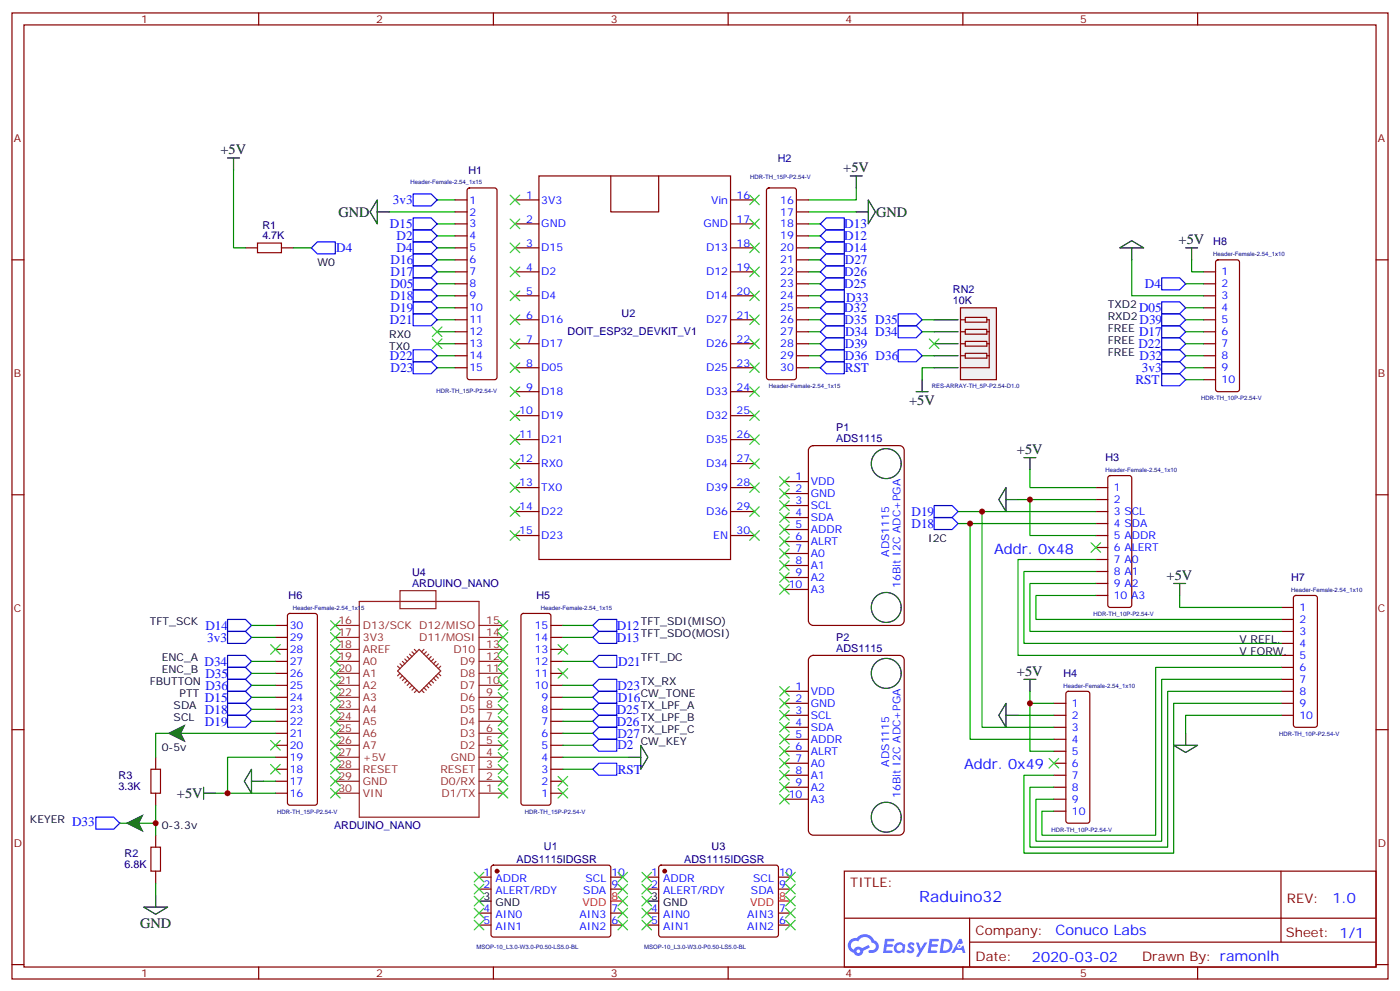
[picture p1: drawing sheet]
<svg xmlns="http://www.w3.org/2000/svg" width="412mm" height="292mm" viewBox="0 0 412 292" stroke-linecap="round" stroke-linejoin="round" font-family="sans-serif">
<g fill="none" stroke="#870000" stroke-width=".35">
<path d="M3.5 3.8h405.4v284.3h-405.4zM7.1 7.3h398.2v277.3h-398.2zM76.2 3.8v3.5M145.3 3.8v3.5M214.5 3.8v3.5M283.6 3.8v3.5M352.8 3.8v3.5M3.5 76.5h3.6M405.3 76.5h3.6M3.5 145.6h3.6M405.3 145.6h3.6M3.5 214.8h3.6"/>
<path d="M405.3 214.8h3.6M248.7 256.4h156.6v28.2h-156.6zM377.3 256.4v20.9M248.7 270.2h156.5M285.6 277.3h119.6M285.6 270.2v14.2M3.5 283.9h3.6M76.2 284.6v3.5M145.3 284.6v3.5M214.5 284.6v3.5M283.6 284.6v3.5M352.8 284.6v3.5"/>
<path d="M405.3 283.9h3.6"/>
</g>
<g fill="#5487ff">
<path d="M267.7 277.6a1.22 1.22 0 0 1 1.7 .2l-.4 .6a.47 .47 0 0 0-.3-.4 .47 .47 0 0 0-.5 .2l.1 .2a1.14 1.14 0 0 1 .8 1.8 1.14 1.14 0 0 1-1.9 0l-.2-.2 .5-.6 .7 .5a.29 .29 0 0 0 .3-.3 .29 .29 0 0 0-.2-.3 1.04 1.04 0 0 1-.6-1.7z"/>
<path d="M260.7 276.3h2.4l.3 .2-.2 .5-1.8 .1-.1 .8h1.5l.3 .4-.3 .4h-1.6l-.2 1.1h1.7l.2 .3-.2 .3-2.6 .1z"/>
<path d="M273.8 276.3h2.4l.3 .2-.1 .5-1.8 .1-.2 .8h1.6l.3 .4-.4 .4h-1.6l-.1 1.1h1.7l.2 .3-.2 .3-2.6 .1z"/>
<path d="M282.6 276.3h.7l.3 1.3-.6 .3a.69 .69 0 0 0-1 .3 .69 .69 0 0 0 .4 .9 .69 .69 0 0 0 .9-.6l.5-.2 .6 2.2h-.8l-.2-.9h-1.8l-.5 .9h-.8z"/>
<path d="M269.8 277.4h.8l.6 1.8 1.1-1.8h.9l-2.6 4.2h-.8l.9-1.5z"/>
<path d="M277.4 276.3l-.6 4.2h1.3a2.11 2.11 0 0 0 2.5-2.1 2.11 2.11 0 0 0-2.5-2.1zM278.1 277.1a1.39 1.39 0 0 1 1.7 1.4 1.39 1.39 0 0 1-1.8 1.3h-.3z"/>
<path d="M263.7 277.9a1.54 1.54 0 0 0-.1 2.2 1.54 1.54 0 0 0 2.2 .1l.6 .3 .3-2.3-.2-.3h-.4a1.49 1.49 0 0 0-2.4 0zM264 278.9a.94 .94 0 0 1 1.8 0 .94 .94 0 0 1-1.8 0z"/>
<path d="M250.4 276.7a2.18 2.18 0 0 0 1.1 3.7 1.44 1.44 0 0 0 1.6 .9 1.44 1.44 0 0 0 1.2-1.4l2-1.1-.5-.7-1.9 1a1.47 1.47 0 0 0-2.4 .4 1.39 1.39 0 0 1-.7-1.9 1.39 1.39 0 0 1 2-.5 2.12 2.12 0 0 1 2.2-1.3 2.12 2.12 0 0 1 1.9 1.7 1.14 1.14 0 0 1 1.1 1.4 1.14 1.14 0 0 1-1.7 .7 .43 .43 0 0 0-.5 .4 .43 .43 0 0 0 .4 .5 1.98 1.98 0 0 0 2.5-1.2 1.98 1.98 0 0 0-1.2-2.6 3.1 3.1 0 0 0-5.3-.6l-.9 .1zM252.3 280a.55 .55 0 0 1 1.1 0 .55 .55 0 0 1-1.1 0z"/>
<circle cx="282.6" cy="278.4" r=".26"/>
</g>
<g fill="none" stroke="#870000" stroke-width=".35">
<path d="M134.1 58.8h3.5M137.8 55.5l.5-.2h7.4l.5 .2 .2 .5v55.1l-.2 .5-.5 .2h-7.4l-.5-.3-.2-.4v-55.1zM151.7 58.8h7M158.7 51.8h56.5v112.9h-56.5zM179.9 51.8v10.6h14.1v-10.6M215.2 58.8h7M226 55.5l.5-.2h7.4l.5 .2 .2 .5v55.1l-.2 .5-.5 .2h-7.4l-.5-.3-.2-.4v-55.1zM234.6 58.8h3.5M134.1 65.9h3.5M134.1 73h3.5M134.1 76.5h3.5M134.1 69.4h3.5"/>
<path d="M134.1 62.4h3.5M151.7 65.9h7M151.7 73h7M215.2 65.9h7M215.2 73h7M234.6 65.9h3.5M234.6 73h3.5M234.6 76.5h3.5M234.6 69.4h3.5M234.6 62.4h3.5M134.1 80h3.5M134.1 87.1h3.5"/>
<path d="M134.1 94.1h3.5M134.1 97.6h3.5M134.1 90.6h3.5M134.1 83.5h3.5M151.7 80h7M151.7 87.1h7M151.7 94.1h7M215.2 80h7M215.2 87.1h7M215.2 94.1h7M234.6 80h3.5M234.6 87.1h3.5"/>
<path d="M234.6 94.1h3.5M234.6 97.6h3.5M234.6 90.6h3.5M234.6 83.5h3.5M134.1 101.2h3.5M134.1 108.2h3.5M134.1 104.7h3.5M151.7 101.2h7M151.7 108.2h7M151.7 115.3h7M215.2 101.2h7M215.2 108.2h7"/>
<path d="M215.2 115.3h7M234.6 101.2h3.5M234.6 108.2h3.5M234.6 104.7h3.5M151.7 122.3h7M151.7 129.4h7M151.7 136.5h7M215.2 122.3h7M215.2 129.4h7M215.2 136.5h7M151.7 143.5h7M151.7 150.6h7"/>
<path d="M151.7 157.6h7M215.2 143.5h7M215.2 150.6h7M215.2 157.6h7"/>
</g>
<g fill="none" stroke="#3c3" stroke-width=".35">
<path d="M150.3 57.4l2.8 2.9M153.1 57.4l-2.8 2.9M220.8 57.4l2.9 2.9M223.7 57.4l-2.9 2.9M150.3 64.5l2.8 2.8M150.3 71.5l2.8 2.9M150.3 78.6l2.8 2.8M153.1 64.5l-2.8 2.8M153.1 71.5l-2.8 2.9M153.1 78.6l-2.8 2.8M220.8 78.6l2.9 2.8M220.8 71.5l2.9 2.9"/>
<path d="M220.8 64.5l2.9 2.8M223.7 64.5l-2.9 2.8M223.7 71.5l-2.9 2.9M223.7 78.6l-2.9 2.8M150.3 85.7l2.8 2.8M150.3 92.7l2.8 2.8M150.3 99.8l2.8 2.8M153.1 85.7l-2.8 2.8M153.1 92.7l-2.8 2.8M153.1 99.8l-2.8 2.8M220.8 99.8l2.9 2.8M220.8 92.7l2.9 2.8"/>
<path d="M220.8 85.7l2.9 2.8M223.7 85.7l-2.9 2.8M223.7 99.8l-2.9 2.8M223.7 92.7l-2.9 2.8M150.3 106.8l2.8 2.8M150.3 113.9l2.8 2.8M153.1 106.8l-2.8 2.8M153.1 113.9l-2.8 2.8M220.8 113.9l2.9 2.8M220.8 106.8l2.9 2.8M223.7 113.9l-2.9 2.8M223.7 106.8l-2.9 2.8"/>
<path d="M150.3 120.9l2.8 2.9M150.3 128l2.8 2.8M150.3 135l2.8 2.9M153.1 120.9l-2.8 2.9M153.1 128l-2.8 2.8M153.1 135l-2.8 2.9M220.8 135l2.9 2.9M220.8 128l2.9 2.8M220.8 120.9l2.9 2.9M223.7 135l-2.9 2.9M223.7 128l-2.9 2.8M223.7 120.9l-2.9 2.9"/>
<path d="M150.3 149.2l2.8 2.8M150.3 156.2l2.8 2.8M150.3 142.1l2.8 2.8M153.1 149.2l-2.8 2.8M153.1 156.2l-2.8 2.8M153.1 142.1l-2.8 2.8M220.8 149.2l2.9 2.8M220.8 142.1l2.9 2.8M223.7 149.2l-2.9 2.8M223.7 142.1l-2.9 2.8"/>
</g>
<g fill="none" stroke="#008700" stroke-width=".35">
<path d="M128.8 58.8h5.3M252.2 55.3v3.5h-14.1M114.7 62.4h19.4M128.8 73h5.3M128.8 69.4h5.3M128.8 65.9h5.3M128.8 76.5h5.3M238.1 73h3.6M238.1 69.4h3.6M238.1 65.9h3.6M238.1 76.5h3.6M238.1 62.4h14.1"/>
<path d="M128.8 97.6h5.3M128.8 94.1h5.3M128.8 80h5.3M128.8 83.5h5.3M128.8 87.1h5.3M128.8 90.6h5.3M238.1 97.6h3.6M238.1 94.1h3.6M238.1 80h3.6M238.1 83.5h3.6M238.1 87.1h3.6M238.1 90.6h3.6"/>
<path d="M128.8 101.2h5.3M128.8 104.7h5.3M128.8 108.2h5.3M238.1 101.2h3.6M238.1 104.7h3.6M238.1 108.2h3.6"/>
</g>
<g fill="none" stroke="#00f" stroke-width=".35">
<path d="M121.7 57.1h5.3l1.8 1.7-1.8 1.8h-5.3zM121.7 71.2h5.3l1.8 1.8-1.8 1.7h-5.3zM121.7 67.7h5.3l1.8 1.7-1.8 1.8h-5.3zM121.7 64.1h5.3l1.8 1.8-1.8 1.8h-5.3zM121.7 74.7h5.3l1.8 1.8-1.8 1.7h-5.3zM121.7 78.2h5.3l1.8 1.8-1.8 1.8h-5.3zM241.7 69.4l1.7-1.7h5.3v3.5h-5.3zM241.7 65.9l1.7-1.8h5.3v3.6h-5.3zM241.7 73l1.7-1.8h5.3v3.5h-5.3zM243.4 74.7h5.3v3.5h-5.3l-1.7-1.7zM121.7 92.4h5.3l1.8 1.7-1.8 1.8h-5.3zM121.7 85.3h5.3l1.8 1.8-1.8 1.7h-5.3z"/>
<path d="M121.7 88.8h5.3l1.8 1.8-1.8 1.8h-5.3zM121.7 81.8h5.3l1.8 1.7-1.8 1.8h-5.3zM241.7 80l1.7-1.8h5.3v3.6h-5.3zM241.7 90.6l1.7-1.8h5.3v3.6h-5.3zM241.7 94.1l1.7-1.7h5.3v3.5h-5.3zM241.7 97.6l1.7-1.7h5.3v3.5h-5.3zM241.7 83.5l1.7-1.7h5.3v3.5h-5.3zM243.4 85.3h5.3v3.5h-5.3l-1.7-1.7zM243.4 99.4h5.3v3.5h-5.3l-1.7-1.7zM121.7 102.9h5.3l1.8 1.8-1.8 1.8h-5.3zM121.7 106.5h5.3l1.8 1.7-1.8 1.8h-5.3zM241.7 104.7l1.7-1.8h5.3v3.6h-5.3z"/>
<path d="M243.4 106.5h5.3v3.5h-5.3l-1.7-1.8z"/>
</g>
<path d="M250.5 51.8h3.5M252.2 51.8v3.5M255.8 58.8l2.1 3.6-2.1 3.5zM252.2 62.4h3.6" fill="none" stroke="#000" stroke-width=".35"/>
<path d="M282.9 90.6h10.6v21.2h-10.6z" fill="#f0f0f0" stroke="#870000" stroke-width=".35"/>
<g fill="none" stroke="#000" stroke-width=".35">
<path d="M67 46.5h3.6M68.8 46.5v3.5M111.1 58.8v7.1l-2.1-3.5zM111.1 62.4h3.6M329.8 73l3.6-2.2 3.5 2.2zM333.4 73v3.5M349.2 73h3.6M351 73v3.5M275.2 97.6h7M275.2 94.1h7M269.9 115.3h3.5M271.6 111.8v3.5"/>
<path d="M275.2 108.2h7M275.2 104.7h7M275.2 101.2h7M301.6 134.7h3.6M303.4 134.7v3.5M296.3 143.5v7.1l-2.1-3.6zM296.3 147h3.6M345.7 171.7h3.5M347.5 171.7v3.6M301.6 200h3.6M303.4 200v3.5M188.7 219.4l2.2 3.5-2.2 3.5z"/>
<path d="M296.3 207v7.1l-2.1-3.6zM296.3 210.5h3.6M345.7 219.4h7.1l-3.6 2.1zM349.2 215.8v3.6M60 233.5h3.5M60 231.7v3.5M74.1 226.4v7.1l-2.1-3.6zM74.1 229.9h3.5M185.2 222.9h3.5M42.3 267h7.1l-3.5 2.1zM45.9 263.5v3.5M141.1 265.2h3.5"/>
<path d="M190.5 265.2h3.5"/>
</g>
<g fill="none" stroke="#870000" stroke-width=".35">
<path d="M72.3 73h3.5M82.9 73h3.5M358.3 76.7l.5-.2h5.6l.5 .2 .2 .5v37.4l-.2 .5-.5 .2h-5.6l-.5-.2-.2-.5v-37.4zM282.9 97.6h1.4M282.9 94.1h1.4M284.3 96.9h6.4v1.5h-6.4zM284.3 93.4h6.4v1.4h-6.4zM290.7 97.6h.7M290.7 94.1h.7v14.1h-8.5M354.5 97.6h3.6M354.5 94.1h3.6M354.5 80h3.6"/>
<path d="M354.5 83.5h3.6M354.5 87.1h3.6M354.5 90.6h3.6M282.9 104.7h1.4M282.9 101.2h1.4M284.3 104h6.4v1.4h-6.4zM284.3 100.5h6.4v1.4h-6.4zM290.7 104.7h.7M290.7 101.2h.7M354.5 104.7h3.6M354.5 101.2h3.6M354.5 108.2h3.6"/>
<path d="M354.5 111.8h3.6M322.8 143.5h3.5M322.8 147h3.5M322.8 150.6h3.5M322.8 154.1h3.5M322.8 157.6h3.5M326.6 140.2l.4-.2h5.7l.5 .2 .2 .5v37.4l-.3 .5-.4 .2h-5.7l-.5-.2-.2-.5v-37.4zM322.8 161.1h3.5M322.8 164.7h3.5M322.8 168.2h3.5M322.8 171.7h3.5M322.8 175.3h3.5"/>
<path d="M377.5 178.8h3.5M381.2 175.5l.5-.2h5.6l.5 .2 .3 .5v37.4l-.3 .5-.5 .2h-5.6l-.5-.3-.2-.4v-37.4zM81.1 184.1h3.6M81.1 187.6h3.6M81.1 191.1h3.6M81.1 194.7h3.6M81.1 198.2h3.6M84.9 180.8l.5-.2h7.4l.5 .2 .2 .5v55l-.2 .5-.5 .2h-7.4l-.5-.2-.2-.5v-55zM153.7 180.8l.5-.2h7.4l.5 .2 .2 .5v55l-.3 .5-.4 .2h-7.4l-.5-.2-.2-.5v-55zM162.3 184.1h3.5M162.3 187.6h3.5M162.3 191.1h3.5"/>
<path d="M162.3 194.7h3.5M162.3 198.2h3.5M377.5 182.3h3.5M377.5 185.8h3.5M377.5 189.4h3.5M377.5 192.9h3.5M377.5 196.4h3.5M377.5 200h3.5M81.1 201.7h3.6M81.1 205.2h3.6M81.1 208.8h3.6M81.1 212.3h3.6"/>
<path d="M81.1 215.8h3.6M81.1 219.4h3.6M162.3 201.7h3.5M162.3 205.2h3.5M162.3 208.8h3.5M162.3 212.3h3.5M162.3 215.8h3.5M162.3 219.4h3.5M310.4 207h3.6M310.4 210.5h3.6M310.4 214.1h3.6M310.4 217.6h3.6"/>
<path d="M314.2 203.7l.5-.2h5.6l.5 .2 .2 .5v37.4l-.2 .5-.5 .2h-5.6l-.5-.2-.2-.5v-37.4zM377.5 207h3.5M377.5 210.5h3.5M377.5 203.5h3.5M45.9 222.9v3.5M45.9 233.5v3.5M81.1 222.9h3.6M81.1 226.4h3.6M81.1 229.9h3.6M81.1 233.5h3.6M162.3 222.9h3.5M162.3 226.4h3.5"/>
<path d="M162.3 229.9h3.5M162.3 233.5h3.5M310.4 221.1h3.6M310.4 224.6h3.6M310.4 228.2h3.6M310.4 231.7h3.6M310.4 235.2h3.6M310.4 238.8h3.6M45.9 245.8v3.5M45.9 256.4v3.5M141.1 258.2h3.5M144.9 254.8l.4-.2 34.2 .1 .4 .6v20.1l-.7 .4-34.1-.1-.5-.6v-19.8z"/>
<path d="M179.9 258.2h3.5M190.5 258.2h3.5M194.3 254.8l.4-.2 34.2 .1 .4 .6-.1 20.1-.6 .4-34.1-.1-.5-.6v-19.8zM229.3 258.2h3.5M141.1 261.7h3.5M141.1 268.7h3.5M141.1 272.3h3.5M179.9 261.7h3.5M179.9 268.7h3.5M179.9 272.3h3.5M190.5 261.7h3.5M190.5 268.7h3.5"/>
<path d="M190.5 272.3h3.5M229.3 261.7h3.5M229.3 268.7h3.5M229.3 272.3h3.5"/>
</g>
<path d="M75.8 71.5h7.1v2.9h-7.1zM44.4 226.4h2.9v7.1h-2.9zM44.4 249.3h2.9v7.1h-2.9z" fill="none" stroke="#a10000" stroke-width=".35"/>
<g fill="none" stroke="#008700" stroke-width=".35">
<path d="M68.8 50v23h3.5M86.4 73h5.3M351 76.5v3.5h3.5M271.6 97.6h3.6M271.6 94.1h3.6M271.6 104.7h3.6M275.2 108.2h-3.6v3.6M303.4 138.2v5.3h19.4M282.2 150.6h40.6M282.2 154.1h40.6M285.8 154.1v63.5h24.6M289.3 150.6v63.5h21.1"/>
<path d="M299.9 147h22.9M303.4 147v10.6h19.4M322.8 175.3h-17.6v7h72.3M322.8 171.7h-19.4v14.1h74.1M322.8 168.2h-21.2v21.2h75.9M322.8 164.7h-22.9v28.2h77.6M347.5 175.3v3.5h30M74.1 187.6h7M74.1 194.7h7M74.1 184.1h7M74.1 198.2h7M165.8 187.6h8.8"/>
<path d="M165.8 194.7h8.8M165.8 184.1h8.8M377.5 196.4h-37.1v49.4h-33.5v-7h3.5M377.5 200h-35.3v47.6h-37v-12.4h5.2M74.1 205.2h7M74.1 201.7h7M74.1 212.3h7M74.1 208.8h7M165.8 205.2h8.8M165.8 219.4h8.8M165.8 201.7h8.8M165.8 215.8h8.8"/>
<path d="M165.8 212.3h8.8M165.8 208.8h8.8M299.9 210.5h10.5M303.4 203.5v3.5h7M303.4 207v14.1h7M377.5 203.5h-33.5v45.8h-40.6v-17.6h7M377.5 207h-31.8v44.1h-44.1v-22.9h8.8M377.5 210.5h-28.3v5.3M45.9 237v8.8M63.5 233.5h17.6M77.6 229.9h3.5M165.8 222.9h19.4"/>
<path d="M165.8 226.4h8.8M35.3 242.3h10.6M45.9 259.9v3.6"/>
</g>
<g fill="none" stroke="#00f" stroke-width=".35">
<path d="M91.7 73l1.8-1.8h5.3v3.5h-5.3zM264.6 92.4h5.3l1.7 1.7-1.7 1.8h-5.3zM264.6 95.9h5.3l1.7 1.7-1.7 1.8h-5.3zM342.2 95.9h5.3l1.7 1.7-1.7 1.8h-5.3zM342.2 99.4h5.3l1.7 1.8-1.7 1.7h-5.3zM342.2 88.8h5.3l1.7 1.8-1.7 1.8h-5.3zM342.2 92.4h5.3l1.7 1.7-1.7 1.8h-5.3zM264.6 102.9h5.3l1.7 1.8-1.7 1.8h-5.3zM342.2 102.9h5.3l1.7 1.8-1.7 1.8h-5.3zM342.2 110h5.3l1.7 1.8-1.7 1.7h-5.3zM342.2 106.5h5.3l1.7 1.7-1.7 1.8h-5.3zM275.2 148.8h5.3l1.7 1.8-1.7 1.7h-5.3z"/>
<path d="M275.2 152.3h5.3l1.7 1.8-1.7 1.8h-5.3zM67 185.8h5.3l1.8 1.8-1.8 1.8h-5.3zM67 182.3h5.3l1.8 1.8-1.8 1.7h-5.3zM67 196.4h5.3l1.8 1.8-1.8 1.8h-5.3zM67 192.9h5.3l1.8 1.8-1.8 1.7h-5.3zM67 200h5.3l1.8 1.7-1.8 1.8h-5.3zM174.6 194.7l1.8-1.8h5.3v3.5h-5.3zM174.6 187.6l1.8-1.8h5.3v3.6h-5.3zM174.6 184.1l1.8-1.8h5.3v3.5h-5.3zM176.4 200h5.3v3.5h-5.3l-1.8-1.8zM67 203.5h5.3l1.8 1.7-1.8 1.8h-5.3zM67 207h5.3l1.8 1.8-1.8 1.7h-5.3z"/>
<path d="M67 210.5h5.3l1.8 1.8-1.8 1.8h-5.3zM174.6 219.4l1.8-1.8h5.3v3.5h-5.3zM174.6 212.3l1.8-1.8h5.3v3.6h-5.3zM174.6 208.8l1.8-1.8h5.3v3.5h-5.3zM176.4 203.5h5.3v3.5h-5.3l-1.8-1.8zM176.4 214.1h5.3v3.5h-5.3l-1.8-1.8zM174.6 226.4l1.8-1.8h5.3v3.6h-5.3zM28.2 240.5h5.3l1.8 1.8-1.8 1.8h-5.3z"/>
</g>
<g fill="#870000" stroke="#870000" stroke-width=".35">
<circle cx="146.4" cy="256.4" r=".53"/>
<circle cx="195.8" cy="256.4" r=".53"/>
</g>
<path d="M179.9 265.2h3.5M229.3 265.2h3.5" fill="none" stroke="#f00" stroke-width=".35"/>
<g fill="none" stroke="#3c3" stroke-width=".35">
<path d="M127.4 96.2l2.8 2.9M127.4 99.8l2.8 2.8M130.2 96.2l-2.8 2.9M130.2 99.8l-2.8 2.8M273.8 99.8l2.8 2.8M276.6 99.8l-2.8 2.8M220.8 156.2l2.9 2.8M223.7 156.2l-2.9 2.8M321.4 159.7l2.8 2.9M324.2 159.7l-2.8 2.9M79.7 189.7l2.8 2.8M82.5 189.7l-2.8 2.8"/>
<path d="M97.4 182.7l2.8 2.8M97.4 186.2l2.8 2.8M97.4 189.7l2.8 2.8M97.4 193.3l2.8 2.8M97.4 196.8l2.8 2.8M100.2 182.7l-2.8 2.8M100.2 186.2l-2.8 2.8M100.2 189.7l-2.8 2.8M100.2 193.3l-2.8 2.8M100.2 196.8l-2.8 2.8M146.8 196.8l2.8 2.8M146.8 193.3l2.8 2.8"/>
<path d="M146.8 189.7l2.8 2.8M146.8 186.2l2.8 2.8M146.8 182.7l2.8 2.8M149.6 182.7l-2.8 2.8M149.6 196.8l-2.8 2.8M149.6 193.3l-2.8 2.8M149.6 189.7l-2.8 2.8M149.6 186.2l-2.8 2.8M164.4 196.8l2.8 2.8M164.4 189.7l2.8 2.8M167.2 196.8l-2.8 2.8M167.2 189.7l-2.8 2.8"/>
<path d="M79.7 217.9l2.8 2.9M82.5 217.9l-2.8 2.9M97.4 200.3l2.8 2.8M97.4 203.8l2.8 2.9M97.4 207.4l2.8 2.8M97.4 210.9l2.8 2.8M97.4 214.4l2.8 2.8M97.4 217.9l2.8 2.9M100.2 200.3l-2.8 2.8M100.2 203.8l-2.8 2.9M100.2 207.4l-2.8 2.8M100.2 210.9l-2.8 2.8"/>
<path d="M100.2 214.4l-2.8 2.8M100.2 217.9l-2.8 2.9M146.8 217.9l2.8 2.9M146.8 214.4l2.8 2.8M146.8 210.9l2.8 2.8M146.8 207.4l2.8 2.8M146.8 203.8l2.8 2.9M146.8 200.3l2.8 2.8M149.6 217.9l-2.8 2.9M149.6 214.4l-2.8 2.8M149.6 210.9l-2.8 2.8M149.6 207.4l-2.8 2.8"/>
<path d="M149.6 203.8l-2.8 2.9M149.6 200.3l-2.8 2.8M79.7 225l2.8 2.8M82.5 225l-2.8 2.8M97.4 221.5l2.8 2.8M97.4 225l2.8 2.8M97.4 228.5l2.8 2.9M97.4 232.1l2.8 2.8M100.2 221.5l-2.8 2.8M100.2 225l-2.8 2.8M100.2 228.5l-2.8 2.9M100.2 232.1l-2.8 2.8"/>
<path d="M146.8 232.1l2.8 2.8M146.8 228.5l2.8 2.9M146.8 225l2.8 2.8M146.8 221.5l2.8 2.8M149.6 232.1l-2.8 2.8M149.6 228.5l-2.8 2.9M149.6 225l-2.8 2.8M149.6 221.5l-2.8 2.8M164.4 232.1l2.8 2.8M164.4 228.5l2.8 2.9M167.2 232.1l-2.8 2.8M167.2 228.5l-2.8 2.9"/>
<path d="M309 223.2l2.9 2.9M311.9 223.2l-2.9 2.9M139.7 256.8l2.8 2.8M142.5 256.8l-2.8 2.8M182 256.8l2.9 2.8M184.9 256.8l-2.9 2.8M189.1 256.8l2.8 2.8M191.9 256.8l-2.8 2.8M231.4 256.8l2.8 2.8M234.2 256.8l-2.8 2.8M139.7 260.3l2.8 2.8M139.7 263.8l2.8 2.8"/>
<path d="M139.7 267.3l2.8 2.9M139.7 270.9l2.8 2.8M142.5 260.3l-2.8 2.8M142.5 263.8l-2.8 2.8M142.5 267.3l-2.8 2.9M142.5 270.9l-2.8 2.8M182 260.3l2.9 2.8M182 263.8l2.9 2.8M182 267.3l2.9 2.9M182 270.9l2.9 2.8M184.9 260.3l-2.9 2.8M184.9 263.8l-2.9 2.8"/>
<path d="M184.9 267.3l-2.9 2.9M184.9 270.9l-2.9 2.8M189.1 267.3l2.8 2.9M189.1 270.9l2.8 2.8M189.1 260.3l2.8 2.8M189.1 263.8l2.8 2.8M191.9 260.3l-2.8 2.8M191.9 263.8l-2.8 2.8M191.9 267.3l-2.8 2.9M191.9 270.9l-2.8 2.8M231.4 270.9l2.8 2.8M231.4 267.3l2.8 2.9"/>
<path d="M231.4 263.8l2.8 2.8M231.4 260.3l2.8 2.8M234.2 270.9l-2.8 2.8M234.2 267.3l-2.8 2.9M234.2 263.8l-2.8 2.8M234.2 260.3l-2.8 2.8"/>
</g>
<g fill="none" stroke="#8c2424" stroke-width=".35">
<path d="M105.8 177h35.3v63.5h-35.3zM117.8 173.8h10.6v5.3h-10.6zM98.8 187.6h7M98.8 191.1h7M98.8 194.7h7M98.8 198.2h7M98.8 184.1h7M117.1 197.5l6.4-6.4 6.3 6.4-6.3 6.3zM117.1 196.1l.7 .7M117.8 195.4l.7 .7M117.8 198.2l-.7 .7M118.5 194.7l.7 .7"/>
<path d="M118.5 198.9l-.7 .7M119.2 194l.7 .7M119.2 199.6l-.7 .7M119.9 193.3l.7 .7M120.6 192.5l.8 .8M121.4 191.8l.7 .7M122.1 191.1l.7 .7M124.9 191.1l-.7 .7M125.6 191.8l-.7 .7M126.3 192.5l-.7 .8M127 193.3l-.7 .7M127.7 199.6l.7 .7"/>
<path d="M127.7 194l-.7 .7M128.4 198.9l.7 .7M128.4 194.7l-.7 .7M129.1 195.4l-.7 .7M129.1 198.2l.7 .7M129.8 196.1l-.7 .7M141.1 187.6h7.1M141.1 191.1h7.1M141.1 194.7h7.1M141.1 198.2h7.1M141.1 184.1h7.1M98.8 201.7h7"/>
<path d="M98.8 205.2h7M98.8 208.8h7M98.8 212.3h7M98.8 215.8h7M98.8 219.4h7M119.9 200.3l-.7 .7M120.6 201l-.7 .7M121.4 201.7l-.8 .7M122.1 202.4l-.7 .7M122.8 203.1l-.7 .7M124.2 203.1l.7 .7M124.9 202.4l.7 .7"/>
<path d="M125.6 201.7l.7 .7M126.3 201l.7 .7M127 200.3l.7 .7M141.1 201.7h7.1M141.1 205.2h7.1M141.1 208.8h7.1M141.1 212.3h7.1M141.1 215.8h7.1M141.1 219.4h7.1M98.8 222.9h7M98.8 226.4h7M98.8 229.9h7"/>
<path d="M98.8 233.5h7M141.1 222.9h7.1M141.1 226.4h7.1M141.1 229.9h7.1M141.1 233.5h7.1"/>
</g>
<path d="M238.4 131.7l1.1-.5h25.4a1.41 1.41 0 0 1 1.4 1.4v50.1a1.51 1.51 0 0 1-1.4 1.4h-25.4a1.51 1.51 0 0 1-1.4-1.4v-50.1z" fill="#fff" stroke="#800000" stroke-width=".35"/>
<path d="M231.1 141.7h7M231.1 145.3h7M231.1 148.8h7M231.1 152.3h7M231.1 155.9h7M231.1 159.4h7M231.1 162.9h7M231.1 166.4h7M231.1 170h7M231.1 173.5h7" fill="none" stroke="#870000" stroke-width=".35"/>
<g fill="none" stroke="#000" stroke-width=".35">
<circle cx="261.1" cy="136.5" r="4.4"/>
<circle cx="261.1" cy="178.8" r="4.4"/>
</g>
<g fill="none" stroke="#3c3" stroke-width=".35">
<path d="M229.7 140.3l2.8 2.9M229.7 143.9l2.8 2.8M229.7 147.4l2.8 2.8M229.7 150.9l2.8 2.8M229.7 154.4l2.8 2.9M229.7 158l2.8 2.8M232.5 140.3l-2.8 2.9M232.5 143.9l-2.8 2.8M232.5 147.4l-2.8 2.8M232.5 150.9l-2.8 2.8M232.5 154.4l-2.8 2.9M232.5 158l-2.8 2.8"/>
<path d="M229.7 161.5l2.8 2.8M229.7 165l2.8 2.9M229.7 168.6l2.8 2.8M229.7 172.1l2.8 2.8M232.5 161.5l-2.8 2.8M232.5 165l-2.8 2.9M232.5 168.6l-2.8 2.8M232.5 172.1l-2.8 2.8"/>
</g>
<path d="M238.4 193.5l1.1-.6h25.4a1.41 1.41 0 0 1 1.4 1.4v50.1a1.51 1.51 0 0 1-1.4 1.4h-25.4a1.51 1.51 0 0 1-1.4-1.4v-50.1z" fill="#fff" stroke="#800000" stroke-width=".35"/>
<path d="M231.1 203.5h7M231.1 207h7M231.1 210.5h7M231.1 214.1h7M231.1 217.6h7M231.1 221.1h7M231.1 224.6h7M231.1 228.2h7M231.1 231.7h7M231.1 235.2h7" fill="none" stroke="#870000" stroke-width=".35"/>
<g fill="none" stroke="#000" stroke-width=".35">
<circle cx="261.1" cy="198.2" r="4.4"/>
<circle cx="261.1" cy="240.5" r="4.4"/>
</g>
<g fill="none" stroke="#3c3" stroke-width=".35">
<path d="M229.7 202.1l2.8 2.8M229.7 205.6l2.8 2.8M229.7 209.1l2.8 2.8M229.7 212.7l2.8 2.8M229.7 216.2l2.8 2.8M229.7 219.7l2.8 2.8M232.5 202.1l-2.8 2.8M232.5 205.6l-2.8 2.8M232.5 209.1l-2.8 2.8M232.5 212.7l-2.8 2.8M232.5 216.2l-2.8 2.8M232.5 219.7l-2.8 2.8"/>
<path d="M229.7 223.2l2.8 2.9M229.7 226.8l2.8 2.8M229.7 230.3l2.8 2.8M229.7 233.8l2.8 2.8M232.5 223.2l-2.8 2.9M232.5 226.8l-2.8 2.8M232.5 230.3l-2.8 2.8M232.5 233.8l-2.8 2.8"/>
</g>
<path d="M333.4 76.5v10.6h21.1M349.2 83.5h5.3M349.2 90.6h5.3M349.2 94.1h5.3M349.2 97.6h5.3M349.2 101.2h5.3M349.2 104.7h5.3M349.2 108.2h5.3M349.2 111.8h5.3M81.1 215.8h-35.2v7.1M81.1 222.9h-14.1v10.6" fill="none" stroke="#008700" stroke-width=".35"/>
<path d="M342.2 81.8h5.3l1.7 1.7-1.7 1.8h-5.3z" fill="none" stroke="#00f" stroke-width=".35"/>
<path d="M49.4 215.8l5.3-2.6-1.3 2.6 1.3 2.7zM37 242.3l5.3-2.7-1.3 2.7 1.3 2.6z" fill="#000"/>
<g fill="#c00">
<circle cx="303.4" cy="147" r=".88"/>
<circle cx="303.4" cy="207" r=".88"/>
<circle cx="45.9" cy="242.3" r=".88"/>
<circle cx="289.3" cy="150.6" r=".88"/>
<circle cx="285.8" cy="154.1" r=".88"/>
<circle cx="67" cy="233.5" r=".88"/>
</g>
<text font-size="4.6" fill="#00f" x="270.8" y="265.4">Raduino32</text>
<g font-size="4.2">
<text x="65" y="45.4">+5V</text>
<text x="248.4" y="50.7">+5V</text>
<text x="99.7" y="63.8">GND</text>
<text x="258.1" y="63.8">GND</text>
<text x="347.2" y="71.9">+5V</text>
<text x="267.8" y="119.2">+5V</text>
<text x="299.6" y="133.6">+5V</text>
<text x="343.7" y="170.7">+5V</text>
<text x="299.6" y="198.9">+5V</text>
<text x="52.1" y="234.9">+5V</text>
<text x="41.3" y="273">GND</text>
</g>
<g font-size="4.2" fill="#00f">
<text x="292.8" y="162.9">Addr. 0x48</text>
<text x="284" y="226.4">Addr. 0x49</text>
<text x="392.5" y="265.7">1.0</text>
<text x="310.9" y="275.2">Conuco Labs</text>
<text x="304" y="283">2020-03-02</text>
</g>
<g font-size="3.9" fill="#00f">
<text x="115.7" y="60.1">3v3</text>
<text x="114.9" y="67.1">D15</text>
<text x="116.8" y="70.7">D2</text>
<text x="248.7" y="70.7">D12</text>
<text x="248.7" y="67.1">D13</text>
<text x="99.1" y="74.2">D4</text>
<text x="115.1" y="77.7">D16</text>
<text x="116.8" y="74.2">D4</text>
<text x="248.7" y="74.2">D14</text>
<text x="248.9" y="77.7">D27</text>
<text x="115.1" y="81.2">D17</text>
<text x="248.7" y="81.3">D26</text>
<text x="115.1" y="88.3">D18</text>
<text x="115.1" y="84.8">D05</text>
<text x="248.7" y="84.8">D25</text>
<text x="249.2" y="88.8">D33</text>
<text x="337.3" y="84.8">D4</text>
<text x="114.9" y="95.4">D21</text>
<text x="115.1" y="91.8">D19</text>
<text x="248.7" y="91.8">D32</text>
<text x="248.8" y="95.4">D35 D35</text>
<text x="335.5" y="91.8">D05</text>
<text x="335.7" y="95.4">D39</text>
<text x="248.9" y="98.9">D34 D34</text>
<text x="335.5" y="98.9">D17</text>
<text x="114.9" y="106">D22</text>
<text x="248.9" y="102.4">D39</text>
<text x="248.9" y="105.9">D36 D36</text>
<text x="335.4" y="102.4">D22</text>
<text x="335.7" y="106">D32</text>
<text x="115.1" y="109.5">D23</text>
<text x="248.9" y="109.5">RST</text>
<text x="334.5" y="113">RST</text>
<text x="336.4" y="109.5">3v3</text>
<text x="268.5" y="151.8">D19</text>
<text x="268.5" y="155.3">D18</text>
<text x="60.5" y="185.4">D14</text>
<text x="181.7" y="185.3">D12</text>
<text x="61" y="188.8">3v3</text>
<text x="181.7" y="188.8">D13</text>
<text x="60.3" y="195.9">D34</text>
<text x="182.1" y="195.9">D21</text>
<text x="60.5" y="203">D36</text>
<text x="60.5" y="199.4">D35</text>
<text x="181.9" y="203.1">D23</text>
<text x="60.4" y="206.5">D15</text>
<text x="182" y="206.5">D16</text>
<text x="60.4" y="210">D18</text>
<text x="60.4" y="213.5">D19</text>
<text x="181.7" y="210">D25</text>
<text x="181.7" y="213.6">D26</text>
<text x="181.8" y="217.1">D27</text>
<text x="181.9" y="220.6">D2</text>
<text x="182" y="227.7">RST</text>
<text x="21.2" y="243">D33</text>
</g>
<g font-size="3.9" fill="#800">
<text x="250.5" y="261">TITLE:</text>
<text x="379.1" y="265.7">REV:</text>
<text x="287.4" y="275.2">Company:</text>
<text x="378.7" y="275.8">Sheet: 1/1</text>
<text x="287.4" y="282.9">Date:</text>
<text x="336.4" y="282.9">Drawn By: ramonlh</text>
</g>
<g font-size="3.2" fill="#800">
<text x="41.6" y="6.8">1</text>
<text x="110.8" y="6.8">2</text>
<text x="179.9" y="6.8">3</text>
<text x="249.1" y="6.8">4</text>
<text x="318.2" y="6.8">5</text>
<text x="4.1" y="41.9">A</text>
<text x="405.9" y="41.9">A</text>
<text x="4.1" y="111.1">B</text>
<text x="405.9" y="111.1">B</text>
<text x="4.1" y="180.2">C</text>
<text x="405.9" y="180.2">C</text>
<text x="4.1" y="249.3">D</text>
<text x="405.9" y="249.3">D</text>
<text x="41.6" y="287.6">1</text>
<text x="110.8" y="287.6">2</text>
<text x="179.9" y="287.6">3</text>
<text x="249.1" y="287.6">4</text>
<text x="318.2" y="287.6">5</text>
</g>
<g font-size="3.2" fill="#000080">
<text x="229.1" y="47.6">H2</text>
<text x="138" y="51.1">H1</text>
<text x="77.3" y="70.5">4.7K</text>
<text x="77.3" y="67.3">R1</text>
<text x="357.4" y="72.2">H8</text>
<text x="280.7" y="89.5">10K</text>
<text x="280.7" y="86.4">RN2</text>
<text x="183.1" y="93.4">U2</text>
<text x="167.2" y="98.7">DOIT_ESP32_DEVKIT_V1</text>
<text x="246.3" y="130.1">ADS1115</text>
<text x="246.3" y="126.9">P1</text>
<text x="325.6" y="135.7">H3</text>
<text x="121.4" y="172.8">ARDUINO_NANO</text>
<text x="121.4" y="169.6">U4</text>
<text x="380.3" y="171">H7</text>
<text x="85" y="176.3">H6</text>
<text x="158" y="176.3">H5</text>
<text x="246.3" y="191.8">ADS1115</text>
<text x="246.3" y="188.7">P2</text>
<text x="313.3" y="199.2">H4</text>
<text x="34.9" y="232.5">3.3K</text>
<text x="34.9" y="229.3">R3</text>
<text x="98.4" y="244.1">ARDUINO_NANO</text>
<text x="160.2" y="250.3">U1</text>
<text x="209.6" y="250.3">U3</text>
<text x="36.7" y="255.5">6.8K</text>
<text x="36.7" y="252.2">R2</text>
<text x="152.2" y="253.9">ADS1115IDGSR</text>
<text x="201.5" y="253.9">ADS1115IDGSR</text>
</g>
<g font-size="3.2" fill="#00f">
<text x="138.3" y="59.9">1</text>
<text x="155" y="58.5">1</text>
<text x="159.5" y="59.9">3V3</text>
<text x="209.4" y="59.9">Vin</text>
<text x="217" y="58.5">16</text>
<text x="229.9" y="59.9">16</text>
<text x="138.3" y="63.4">2</text>
<text x="155" y="65.5">2</text>
<text x="217" y="65.5">17</text>
<text x="229.9" y="63.4">17</text>
<text x="138.3" y="70.5">4</text>
<text x="138.3" y="67">3</text>
<text x="159.5" y="67">GND</text>
<text x="207.2" y="67">GND</text>
<text x="229.9" y="70.5">19</text>
<text x="229.9" y="67">18</text>
<text x="138.3" y="77.5">6</text>
<text x="138.3" y="74">5</text>
<text x="155" y="72.6">3</text>
<text x="159.5" y="74">D15</text>
<text x="208" y="74">D13</text>
<text x="217" y="72.6">18</text>
<text x="229.9" y="77.5">21</text>
<text x="229.9" y="74">20</text>
<text x="138.3" y="81.1">7</text>
<text x="155" y="79.7">4</text>
<text x="159.5" y="81.1">D2</text>
<text x="208" y="81.1">D12</text>
<text x="217" y="79.7">19</text>
<text x="229.9" y="81.1">22</text>
<text x="359.8" y="81.1">1</text>
<text x="138.3" y="88.1">9</text>
<text x="138.3" y="84.6">8</text>
<text x="155" y="86.7">5</text>
<text x="159.5" y="88.1">D4</text>
<text x="208" y="88.1">D14</text>
<text x="217" y="86.7">20</text>
<text x="229.9" y="88.1">24</text>
<text x="229.9" y="84.6">23</text>
<text x="359.8" y="84.6">2</text>
<text x="359.8" y="88.1">3</text>
<text x="138.3" y="95.2">11</text>
<text x="138.3" y="91.7">10</text>
<text x="155" y="93.8">6</text>
<text x="159.5" y="95.2">D16</text>
<text x="208" y="95.2">D27</text>
<text x="217" y="93.8">21</text>
<text x="229.9" y="95.2">26</text>
<text x="229.9" y="91.7">25</text>
<text x="359.8" y="91.7">4</text>
<text x="359.8" y="95.2">5</text>
<text x="138.3" y="98.7">12</text>
<text x="155" y="100.8">7</text>
<text x="217" y="100.8">22</text>
<text x="229.9" y="98.7">27</text>
<text x="359.8" y="98.7">6</text>
<text x="138.3" y="105.8">14</text>
<text x="138.3" y="102.2">13</text>
<text x="155" y="107.9">8</text>
<text x="159.5" y="102.2">D17</text>
<text x="208" y="102.2">D26</text>
<text x="217" y="107.9">23</text>
<text x="229.9" y="105.8">29</text>
<text x="229.9" y="102.2">28</text>
<text x="359.8" y="102.2">7</text>
<text x="359.8" y="105.8">8</text>
<text x="138.3" y="109.3">15</text>
<text x="159.5" y="109.3">D05</text>
<text x="208" y="109.3">D25</text>
<text x="229.9" y="109.3">30</text>
<text x="359.8" y="109.3">9</text>
<text x="359.8" y="112.8">10</text>
<text x="155" y="114.9">9</text>
<text x="159.5" y="116.3">D18</text>
<text x="208" y="116.3">D33</text>
<text x="217" y="114.9">24</text>
<text x="153" y="122">10</text>
<text x="159.5" y="123.4">D19</text>
<text x="208" y="123.4">D32</text>
<text x="217" y="122">25</text>
<text x="153" y="129">11</text>
<text x="159.5" y="130.5">D21</text>
<text x="208" y="130.5">D35</text>
<text x="217" y="129">26</text>
<text x="153" y="136.1">12</text>
<text x="159.5" y="137.5">RX0</text>
<text x="208" y="137.5">D34</text>
<text x="217" y="136.1">27</text>
<text x="153" y="143.2">13</text>
<text x="217" y="143.2">28</text>
<text x="234.3" y="141.4">1</text>
<text x="238.8" y="142.8">VDD</text>
<text x="159.5" y="144.6">TX0</text>
<text x="208" y="144.6">D39</text>
<text x="234.3" y="144.9">2</text>
<text x="234.3" y="148.4">3</text>
<text x="238.8" y="146.3">GND</text>
<text x="238.8" y="149.9">SCL</text>
<text x="328.1" y="144.6">1</text>
<text x="328.1" y="148.1">2</text>
<text x="153" y="150.2">14</text>
<text x="159.5" y="151.6">D22</text>
<text x="208" y="151.6">D36</text>
<text x="217" y="150.2">29</text>
<text x="234.3" y="152">4</text>
<text x="234.3" y="155.5">5</text>
<text x="238.8" y="153.4">SDA</text>
<text x="328.1" y="151.6">3 SCL</text>
<text x="328.1" y="155.2">4 SDA</text>
<text x="153" y="157.3">15</text>
<text x="159.5" y="158.7">D23</text>
<text x="210.1" y="158.7">EN</text>
<text x="217" y="157.3">30</text>
<text x="234.3" y="159">6</text>
<text x="238.8" y="156.9">ADDR</text>
<text x="238.8" y="160.4">ALRT</text>
<text x="328.1" y="158.7">5 ADDR</text>
<text x="234.3" y="162.6">7</text>
<text x="234.3" y="166.1">8</text>
<text x="238.8" y="164">A0</text>
<text x="238.8" y="167.5">A1</text>
<text x="261.9" y="163.9" transform="rotate(-90 261.9 163.9)">ADS1115</text>
<text x="328.1" y="162.2">6 ALERT</text>
<text x="328.1" y="165.7">7 A0</text>
<text x="232.3" y="173.1">10</text>
<text x="234.3" y="169.6">9</text>
<text x="238.8" y="171">A2</text>
<text x="265.3" y="173" transform="rotate(-90 265.3 173)">16Bit I2C ADC+PGA</text>
<text x="328.1" y="169.3">8 A1</text>
<text x="328.1" y="172.8">9 A2</text>
<text x="238.8" y="174.6">A3</text>
<text x="328.1" y="176.3">10 A3</text>
<text x="382.8" y="179.8">1</text>
<text x="85.4" y="185.1">30</text>
<text x="157.5" y="185.1">15</text>
<text x="382.8" y="183.4">2</text>
<text x="85.4" y="188.7">29</text>
<text x="157.5" y="188.7">14</text>
<text x="382.8" y="186.9">3</text>
<text x="382.8" y="190.4">4</text>
<text x="85.4" y="192.2">28</text>
<text x="85.4" y="195.7">27</text>
<text x="157.5" y="192.2">13</text>
<text x="157.5" y="195.7">12</text>
<text x="382.8" y="194">5</text>
<text x="382.8" y="197.5">6</text>
<text x="85.4" y="199.2">26</text>
<text x="85.4" y="202.8">25</text>
<text x="157.5" y="199.2">11</text>
<text x="157.5" y="202.8">10</text>
<text x="234.3" y="203.1">1</text>
<text x="382.8" y="201">7</text>
<text x="85.4" y="206.3">24</text>
<text x="85.4" y="209.8">23</text>
<text x="159.6" y="206.3">9</text>
<text x="159.6" y="209.8">8</text>
<text x="234.3" y="206.7">2</text>
<text x="238.8" y="204.5">VDD</text>
<text x="238.8" y="208.1">GND</text>
<text x="315.7" y="208.1">1</text>
<text x="382.8" y="204.5">8</text>
<text x="382.8" y="208.1">9</text>
<text x="85.4" y="213.4">22</text>
<text x="159.6" y="213.4">7</text>
<text x="234.3" y="210.2">3</text>
<text x="234.3" y="213.7">4</text>
<text x="238.8" y="211.6">SCL</text>
<text x="238.8" y="215.1">SDA</text>
<text x="315.7" y="211.6">2</text>
<text x="315.7" y="215.1">3</text>
<text x="382.8" y="211.6">10</text>
<text x="85.4" y="216.9">21</text>
<text x="85.4" y="220.4">20</text>
<text x="159.6" y="216.9">6</text>
<text x="159.6" y="220.4">5</text>
<text x="234.3" y="217.2">5</text>
<text x="234.3" y="220.8">6</text>
<text x="238.8" y="218.7">ADDR</text>
<text x="315.7" y="218.7">4</text>
<text x="85.4" y="223.9">19</text>
<text x="85.4" y="227.5">18</text>
<text x="159.6" y="223.9">4</text>
<text x="159.6" y="227.5">3</text>
<text x="234.3" y="224.3">7</text>
<text x="234.3" y="227.8">8</text>
<text x="238.8" y="222.2">ALRT</text>
<text x="238.8" y="225.7">A0</text>
<text x="261.9" y="225.6" transform="rotate(-90 261.9 225.6)">ADS1115</text>
<text x="315.7" y="222.2">5</text>
<text x="315.7" y="225.7">6</text>
<text x="85.4" y="231">17</text>
<text x="159.6" y="231">2</text>
<text x="234.3" y="231.4">9</text>
<text x="238.8" y="229.2">A1</text>
<text x="238.8" y="232.8">A2</text>
<text x="315.7" y="229.2">7</text>
<text x="315.7" y="232.8">8</text>
<text x="85.4" y="234.5">16</text>
<text x="159.6" y="234.5">1</text>
<text x="232.3" y="234.9">10</text>
<text x="238.8" y="236.3">A3</text>
<text x="265.3" y="234.8" transform="rotate(-90 265.3 234.8)">16Bit I2C ADC+PGA</text>
<text x="315.7" y="236.3">9</text>
<text x="315.7" y="239.8">10</text>
<text x="142.4" y="257.8">1</text>
<text x="180.1" y="257.8">10</text>
<text x="191.8" y="257.8">1</text>
<text x="229.5" y="257.8">10</text>
<text x="142.4" y="261.3">2</text>
<text x="145.9" y="259.6">ADDR</text>
<text x="145.9" y="263.1">ALERT/RDY</text>
<text x="171.8" y="263.1">SDA</text>
<text x="172.5" y="259.6">SCL</text>
<text x="180.1" y="261.3">9</text>
<text x="191.8" y="261.3">2</text>
<text x="195.3" y="259.6">ADDR</text>
<text x="195.3" y="263.1">ALERT/RDY</text>
<text x="221.2" y="263.1">SDA</text>
<text x="221.9" y="259.6">SCL</text>
<text x="229.5" y="261.3">9</text>
<text x="142.4" y="268.4">4</text>
<text x="180.1" y="268.4">7</text>
<text x="191.8" y="268.4">4</text>
<text x="229.5" y="268.4">7</text>
<text x="142.4" y="271.9">5</text>
<text x="145.9" y="270.2">AIN0</text>
<text x="145.9" y="273.7">AIN1</text>
<text x="170.7" y="273.7">AIN2</text>
<text x="170.7" y="270.2">AIN3</text>
<text x="180.1" y="271.9">6</text>
<text x="191.8" y="271.9">5</text>
<text x="195.3" y="270.2">AIN0</text>
<text x="195.3" y="273.7">AIN1</text>
<text x="220.1" y="273.7">AIN2</text>
<text x="220.1" y="270.2">AIN3</text>
<text x="229.5" y="271.9">6</text>
</g>
<g font-size="3.2">
<text x="93.5" y="78.2">W0</text>
<text x="326.3" y="90.6">TXD2</text>
<text x="326.3" y="94.1">RXD2</text>
<text x="114.7" y="99.4">RX0</text>
<text x="326.3" y="97.6">FREE</text>
<text x="326.3" y="101.2">FREE</text>
<text x="114.7" y="102.9">TX0</text>
<text x="326.3" y="104.7">FREE</text>
<text x="273.4" y="159.4">I2C</text>
<text x="44.1" y="184.1">TFT_SCK</text>
<text x="188.7" y="184.1">TFT_SDI(MISO)</text>
<text x="188.7" y="187.6">TFT_SDO(MOSI)</text>
<text x="365.1" y="189.4">V REFL.</text>
<text x="47.6" y="194.7">ENC_A</text>
<text x="188.7" y="194.7">TFT_DC</text>
<text x="365.1" y="192.9">V FORW.</text>
<text x="44.1" y="201.7">FBUTTON</text>
<text x="47.6" y="198.2">ENC_B</text>
<text x="188.7" y="201.7">TX_RX</text>
<text x="51.2" y="208.8">SDA</text>
<text x="52.9" y="205.2">PTT</text>
<text x="188.7" y="205.2">CW_TONE</text>
<text x="188.7" y="208.8">TX_LPF_A</text>
<text x="51.2" y="212.3">SCL</text>
<text x="188.7" y="215.8">TX_LPF_C</text>
<text x="188.7" y="212.3">TX_LPF_B</text>
<text x="47.6" y="221.1">0-5v</text>
<text x="188.7" y="219.4">CW_KEY</text>
<text x="8.8" y="242.3">KEYER</text>
<text x="47.6" y="244.1">0-3.3v</text>
<text x="142.4" y="264.9">3</text>
<text x="145.9" y="266.6">GND</text>
<text x="191.8" y="264.9">3</text>
<text x="195.3" y="266.6">GND</text>
</g>
<g font-size="3.2" fill="#8d2323">
<text x="99.7" y="183.7">16</text>
<text x="106.9" y="185.1">D13/SCK D12/MISO</text>
<text x="143.2" y="183.7">15</text>
<text x="99.7" y="190.8">18</text>
<text x="99.7" y="187.3">17</text>
<text x="106.9" y="188.7">3V3</text>
<text x="123.5" y="188.7">D11/MOSI</text>
<text x="143.2" y="187.3">14</text>
<text x="143.2" y="190.8">13</text>
<text x="99.7" y="197.8">20</text>
<text x="99.7" y="194.3">19</text>
<text x="106.9" y="195.7">A0</text>
<text x="106.9" y="192.2">AREF</text>
<text x="133.6" y="192.2">D10</text>
<text x="135.6" y="195.7">D9</text>
<text x="143.2" y="194.3">12</text>
<text x="143.2" y="197.8">11</text>
<text x="99.7" y="201.4">21</text>
<text x="106.9" y="202.8">A2</text>
<text x="106.9" y="199.2">A1</text>
<text x="135.6" y="199.2">D8</text>
<text x="135.6" y="202.8">D7</text>
<text x="143.2" y="201.4">10</text>
<text x="99.7" y="208.4">23</text>
<text x="99.7" y="204.9">22</text>
<text x="106.9" y="209.8">A4</text>
<text x="106.9" y="206.3">A3</text>
<text x="135.6" y="206.3">D6</text>
<text x="135.6" y="209.8">D5</text>
<text x="143.2" y="204.9">9</text>
<text x="143.2" y="208.4">8</text>
<text x="99.7" y="215.5">25</text>
<text x="99.7" y="211.9">24</text>
<text x="106.9" y="213.4">A5</text>
<text x="135.6" y="213.4">D4</text>
<text x="143.2" y="211.9">7</text>
<text x="143.2" y="215.5">6</text>
<text x="99.7" y="219">26</text>
<text x="106.9" y="220.4">A7</text>
<text x="106.9" y="216.9">A6</text>
<text x="135.6" y="216.9">D3</text>
<text x="135.6" y="220.4">D2</text>
<text x="143.2" y="219">5</text>
<text x="99.7" y="226.1">28</text>
<text x="99.7" y="222.5">27</text>
<text x="106.9" y="227.5">RESET</text>
<text x="106.9" y="223.9">+5V</text>
<text x="129.7" y="227.5">RESET</text>
<text x="132.8" y="223.9">GND</text>
<text x="143.2" y="222.5">4</text>
<text x="143.2" y="226.1">3</text>
<text x="99.7" y="233.1">30</text>
<text x="99.7" y="229.6">29</text>
<text x="106.9" y="231">GND</text>
<text x="129.8" y="231">D0/RX</text>
<text x="143.2" y="229.6">2</text>
<text x="143.2" y="233.1">1</text>
<text x="106.9" y="234.5">VIN</text>
<text x="130" y="234.5">D1/TX</text>
</g>
<g font-size="3.2" fill="#f00">
<text x="171.6" y="266.6">VDD</text>
<text x="180.1" y="264.9">8</text>
<text x="220.9" y="266.6">VDD</text>
<text x="229.5" y="264.9">8</text>
</g>
<g font-size="1.8" fill="#000080">
<text x="221" y="52.8">HDR-TH_15P-P2.54-V</text>
<text x="121" y="54.3">Header-Female-2.54_1x15</text>
<text x="357.4" y="75.4">Header-Female-2.54_1x10</text>
<text x="128.6" y="115.7">HDR-TH_15P-P2.54-V</text>
<text x="226.5" y="114.2">Header-Female-2.54_1x15</text>
<text x="274.5" y="114.2">RES-ARRAY-TH_5P-P2.54-D1.0</text>
<text x="353.8" y="117.8">HDR-TH_10P-P2.54-V</text>
<text x="325.6" y="138.9">Header-Female-2.54_1x10</text>
<text x="86.3" y="179.5">Header-Female-2.54_1x15</text>
<text x="159.3" y="179.5">Header-Female-2.54_1x15</text>
<text x="380.3" y="174.2">Header-Female-2.54_1x10</text>
<text x="322.1" y="181.3">HDR-TH_10P-P2.54-V</text>
<text x="313.3" y="202.4">Header-Female-2.54_1x10</text>
<text x="376.8" y="216.5">HDR-TH_10P-P2.54-V</text>
<text x="81.6" y="239.5">HDR-TH_15P-P2.54-V</text>
<text x="154.6" y="239.5">HDR-TH_15P-P2.54-V</text>
<text x="309.7" y="244.8">HDR-TH_10P-P2.54-V</text>
<text x="140.4" y="279.3">MSOP-10_L3.0-W3.0-P0.50-LS5.0-BL</text>
<text x="189.8" y="279.3">MSOP-10_L3.0-W3.0-P0.50-LS5.0-BL</text>
</g>
</svg>
